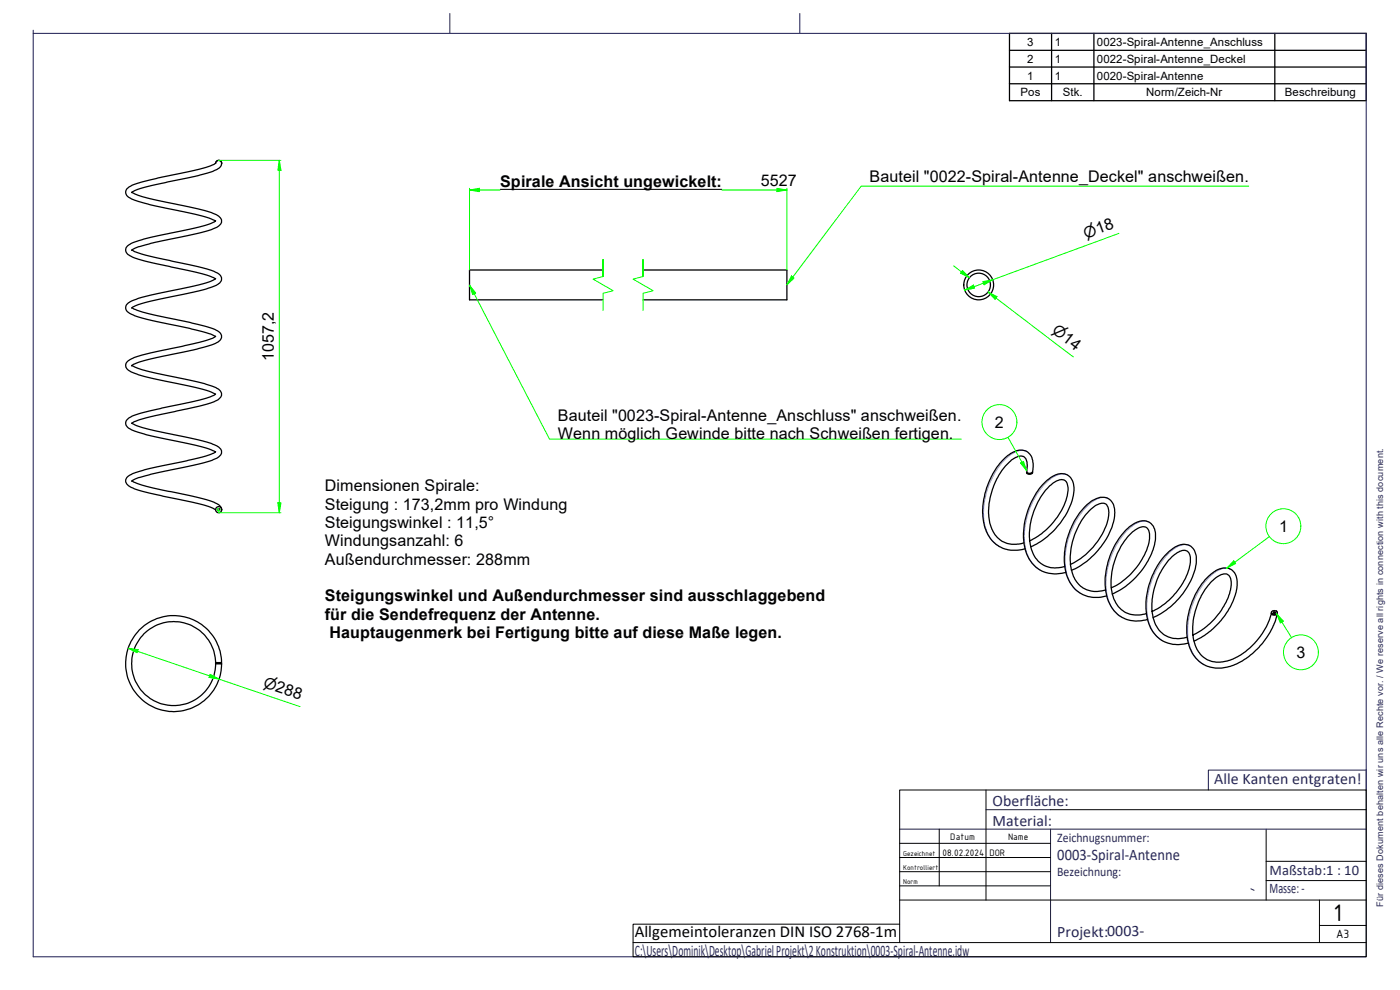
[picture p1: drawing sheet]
<svg xmlns="http://www.w3.org/2000/svg" width="420mm" height="297mm" viewBox="0 0 420 297" stroke-linecap="round" stroke-linejoin="round" font-family="sans-serif">
<!-- layer: AM_0 -->
<g fill="none" stroke="#000" stroke-width=".38">
<path d="M39.6 57.7l.5 .3a80.8 80.8 0 0 0 15.8 3.9l2.9 .6a14.7 14.7 0 0 1 7.4 2.9 1.77 1.77 0 0 1-1 2.7 79.5 79.5 0 0 1-15.9 4l-4 .9a16.6 16.6 0 0 0-5.7 2l-.1 .1M66.5 49l-.1 .6a7 7 0 0 1-4.9 2.5l-15.5 3.4a17.2 17.2 0 0 0-6.4 2.2l-.1 .1M66.5 49a.92 .92 0 0 0-.8-.9 .92 .92 0 0 0-1 .9h-.1a33.3 33.3 0 0 1-10.3 3l-9.2 2a14.1 14.1 0 0 0-7.1 2.8 1.84 1.84 0 0 0 1.2 2.7l2.3 .9 3.9 1.1 13.8 2.9a16.1 16.1 0 0 1 5.4 1.9M39.6 75a30.5 30.5 0 0 0 10.1 2.9l9.7 2.1a14.8 14.8 0 0 1 6.8 2.7 1.75 1.75 0 0 1-1 2.7l-3.2 1.3-2.4 .6-15.3 3.3a10.6 10.6 0 0 0-4.8 1.8M64.7 66.2l-.1 .1a12.9 12.9 0 0 1-5.7 2l-14.3 3.1a14.1 14.1 0 0 0-6.6 2.8 1.84 1.84 0 0 0 1.2 2.6l2.3 1 2.8 .7 16.4 3.7 2.1 .6 1.8 .9M39.6 92.3l1.5 .8 2.9 .9 15.4 3.3a14.8 14.8 0 0 1 6.8 2.7 1.77 1.77 0 0 1-1 2.7l-1.9 .9-4.2 1.2-13.3 2.8a16.7 16.7 0 0 0-6.3 2.1v.1M64.7 83.6a12.1 12.1 0 0 1-5.8 2l-13.2 2.8a19.4 19.4 0 0 0-7.5 2.8 1.82 1.82 0 0 0 1 3l1.2 .5 3.9 1.2 15.4 3.3a13.7 13.7 0 0 1 4.9 1.8M181 81h-40.1v9h40.1M193 81h43.2v9h-43.2M39.6 109.7l.5 .2a80.8 80.8 0 0 0 15.8 3.9l4 .9a13.5 13.5 0 0 1 6.3 2.6 1.77 1.77 0 0 1-1 2.8 70.1 70.1 0 0 1-14 3.6l-5.4 1.2a17.5 17.5 0 0 0-6.3 2.1M64.7 118.2l-1.7 .9-3 .9-14.3 3.1a17 17 0 0 0-7.5 2.8 1.77 1.77 0 0 0 1 2.9l5.1 1.7 14.9 3.2a16.1 16.1 0 0 1 5.4 1.9M64.7 100.9a21.2 21.2 0 0 1-8 2.5l-11.6 2.5a14.1 14.1 0 0 0-7.1 2.9 1.91 1.91 0 0 0 1.2 2.7l2.3 .9 2.8 .8 14.9 3.2a16.1 16.1 0 0 1 5.4 1.9"/>
<path d="M39.6 127a41.3 41.3 0 0 0 12 3.3l7.2 1.5a16.7 16.7 0 0 1 7.2 2.7 1.75 1.75 0 0 1-.8 2.9 76.8 76.8 0 0 1-15.2 3.9l-5.2 1.2a11.9 11.9 0 0 0-5.3 1.9M64.7 135.5a10.8 10.8 0 0 1-5.3 2l-14.5 3.1a15.6 15.6 0 0 0-6.9 2.7 1.93 1.93 0 0 0 1.4 2.9l2.1 .9 3.3 .8 12.9 2.8a17.4 17.4 0 0 1 7 2.3M39.6 144.3a38.7 38.7 0 0 0 12.2 3.3l7.1 1.5a15.1 15.1 0 0 1 7.2 2.8l.4 1.1M308.1 141.5a.96 .96 0 0 0 .8 .8 .96 .96 0 0 0 1-.4v-.3M309.9 141.6l-.1 .1a1 1 0 0 1-1.4 .2 1 1 0 0 1-.2-1.4 3.1 3.1 0 0 0-1.2-3.5 5.2 5.2 0 0 0-4.7 2.3 21 21 0 0 0-5.1 18 7.4 7.4 0 0 0 10.1 5.6M309.9 141.6a5.5 5.5 0 0 0-2.1-6.3 6.4 6.4 0 0 0-6.3 2.2 22.5 22.5 0 0 0-5.8 21 9.3 9.3 0 0 0 12 6.1M309.1 162.2a21 21 0 0 0 11.4-14.7v-.4a2.64 2.64 0 0 0-1.5-3.2 5.6 5.6 0 0 0-4.5 2.5 20.6 20.6 0 0 0-4.9 18.5 7.5 7.5 0 0 0 9.9 5.1M309.3 164.1a22.4 22.4 0 0 0 13-16.9 4.4 4.4 0 0 0-2.5-4.9 6.1 6.1 0 0 0-5.8 2 22.8 22.8 0 0 0-6.3 20.7 9.3 9.3 0 0 0 12.2 6.8M321.2 169.3a20.8 20.8 0 0 0 11.5-14.8v-.3a2.51 2.51 0 0 0-1.6-3.2 6.3 6.3 0 0 0-4.7 2.8 20.5 20.5 0 0 0-4.6 18.1 7.5 7.5 0 0 0 10 5.1M321.6 171.1a22.5 22.5 0 0 0 12.9-16.4v-.5a4.3 4.3 0 0 0-2.5-4.9 7 7 0 0 0-6.5 2.8 22.3 22.3 0 0 0-5.3 20.6 9.2 9.2 0 0 0 11.9 6.1M333.5 176.4a20.9 20.9 0 0 0 11.5-14.7v-.5a2.51 2.51 0 0 0-1.7-3.2 8.5 8.5 0 0 0-6 4.5 20.4 20.4 0 0 0-3.1 17 7.4 7.4 0 0 0 9.8 4.6M333.8 178.2a22.7 22.7 0 0 0 13-16.4 5 5 0 0 0-2-5.2 5.1 5.1 0 0 0-5.5 1.2 22.2 22.2 0 0 0-6.9 22 9.1 9.1 0 0 0 12 6.1"/>
<path d="M64.7 199.1h1.8v.3M64.7 199.1v-.3h1.8v.3M64.7 199.1h1.8M66.5 198.8a14.4 14.4 0 0 0-20.6-12.6 14.4 14.4 0 0 0-3.1 24 14.4 14.4 0 0 0 23.1-7l.5-2 .1-2.1M345.8 183.4a20.9 20.9 0 0 0 11.5-14.7v-.4a2.42 2.42 0 0 0-1.7-3.2 6.6 6.6 0 0 0-4.8 2.8 21.4 21.4 0 0 0-4.7 17.7 7.6 7.6 0 0 0 10.2 5.6M346.1 185.3a22.4 22.4 0 0 0 12.9-16.5 4.6 4.6 0 0 0-2.1-5.2 5.4 5.4 0 0 0-5.7 1.6 22.6 22.6 0 0 0-6.7 21 9.2 9.2 0 0 0 12.1 6.8M381.6 183.8a.95 .95 0 0 0 .8 .7 .95 .95 0 0 0 .9-.5M381.6 183.9l-.5 1.5a20.8 20.8 0 0 1-13 13 7.6 7.6 0 0 1-9.9-6.5l-.1-1.1a20.5 20.5 0 0 1 7.3-17.8 2.45 2.45 0 0 1 3.7 0 7.8 7.8 0 0 1-.5 6.4l-1 1.9a21.6 21.6 0 0 1-9.6 9.2M381.6 183.5l1-.3a.56 .56 0 0 1 .7 .6 .56 .56 0 0 1-.8 .5h-.2a.59 .59 0 0 1-.7-.8zM382.2 183.9v-.3l.6 .1-.3 .2h-.3h.5M383.3 184a22.6 22.6 0 0 1-14.5 16 9.3 9.3 0 0 1-12.2-7.5 22 22 0 0 1 7.8-20.9 4.2 4.2 0 0 1 6.2 .5 10.6 10.6 0 0 1-1 9.1l-.1 .3a23.9 23.9 0 0 1-11.2 10.8M383.3 183.8v.2"/>
<circle cx="293.7" cy="85.5" r="3.5"/>
<circle cx="293.7" cy="85.5" r="4.5"/>
<circle cx="65.6" cy="152.9" r=".92"/>
<circle cx="65.6" cy="152.9" r=".35"/>
<circle cx="52.1" cy="199.1" r="12.6"/>
</g>
<!-- layer: AM_4 -->
<path d="M181 83v-5.2v5.2l-3 .7 6 3.5-3 .8v5.1M193 83v-5.2v5.2l-3 .7 6 3.5-3 .8v5.1M65.6 152.5a.41 .41 0 0 0-.4 .5 .41 .41 0 0 0 .5 .3 .41 .41 0 0 0 .3-.4" fill="none" stroke="#0f0" stroke-width=".3"/>
<!-- layer: AM_TANG -->
<path d="M308.2 135.5a4.5 4.5 0 0 0-4.9 .9 22.9 22.9 0 0 0-7.7 21.3 9 9 0 0 0 4.3 6.2M320.4 142.5a5.5 5.5 0 0 0-6.1 2 23 23 0 0 0-6.5 20.3 9.5 9.5 0 0 0 4.3 6.3M332.7 149.6a4.7 4.7 0 0 0-4.9 1 22.7 22.7 0 0 0-7.6 21.9 9.7 9.7 0 0 0 4.2 5.6M344.9 156.7a4.4 4.4 0 0 0-4.9 1 22.8 22.8 0 0 0-7.5 21.8 9.2 9.2 0 0 0 4.1 5.7M357.1 163.8a5.2 5.2 0 0 0-5.6 1.5 23 23 0 0 0-6.8 21.3 9.7 9.7 0 0 0 4.2 5.7M369.4 170.9a4.4 4.4 0 0 0-4.8 .9 22.7 22.7 0 0 0-7.6 21.9l.2 .5a9.3 9.3 0 0 0 3.9 5.1" fill="none" stroke="#8080ff" stroke-width=".3"/>
<!-- layer: AM_6 -->
<path d="M303 15.1h107M315.6 10v20.2M328.3 10v20.2M382.6 10v20.2M303 25.1h107v-15.1h-107v20.2h107v-5.1M303 20.1h107" fill="none" stroke="#000" stroke-width=".38"/>
<path d="M10 10h400v277.1h-400zM10 9.1v.9M135 4v6M240 4v6M410 231.1h-47.4v5.9M410 231v6M270 248.8h140M295.9 242.9h19.4M315.3 248.8v34M375.4 266.7l1 .4" fill="none" stroke="#262659" stroke-width=".32"/>
<!-- layer: AM_0 -->
<path d="M380 258.4h30M380 248.8v21.3M270 277.3h-80v9.8h80M380 264.2h30M190 282.8h80" fill="none" stroke="#000" stroke-width=".3"/>
<!-- layer: Schriftkopf -->
<path d="M295.9 237v33.1M270 253h45.3M270 257.3h45.3M281.9 248.8v17M315.3 242.9h94.7M270 261.5h45.3M270 265.8h45.3M270 270.1h140M396 277.7h14M396 270.1v12.7M410 282.8h-140v-45.8h140v50.1h-140" fill="none" stroke="#000" stroke-width=".3"/>
<!-- layer: AM_6 -->
<path d="M150.1 56.8h66.6" fill="none" stroke="#000" stroke-width=".32"/>
<!-- layer: AM_5 -->
<path d="M140.9 85.5l1.4 2.6" fill="none" stroke="#0f0" stroke-width=".3"/>
<path d="M140.9 85.5l1.8 2.4-.8 .5z" fill-rule="evenodd" fill="#0f0"/>
<path d="M140.9 85.5l1.8 2.4-.8 .5zM142.3 88.1l22.6 43.6h123.6M237.9 83.1l-1.7 2.4" fill="none" stroke="#0f0" stroke-width=".3"/>
<path d="M237.6 82.8l.7 .6-2.1 2.1z" fill-rule="evenodd" fill="#0f0"/>
<path d="M140.9 57h3M374.8 55.9h-116.4l-20.5 27.2M237.6 82.8l.7 .6-2.1 2.1z" fill="none" stroke="#0f0" stroke-width=".3"/>
<path d="M140.9 57l3-.5v1z" fill-rule="evenodd" fill="#0f0"/>
<path d="M140.9 57l3-.5v1zM233.2 57h3" fill="none" stroke="#0f0" stroke-width=".3"/>
<path d="M233.2 56.5l3 .5-3 .5z" fill-rule="evenodd" fill="#0f0"/>
<path d="M140.9 56.5v24.5M143.9 57h6.2M216.7 57h16.5M233.2 56.5l3 .5-3 .5zM236.2 56.5v24.5M297.9 83.9l-2.8 1" fill="none" stroke="#0f0" stroke-width=".3"/>
<path d="M295 84.5l2.9-.6-2.6 1.6z" fill-rule="evenodd" fill="#0f0"/>
<path d="M292.4 86l-2.9 1M295 84.5l2.9-.6-2.6 1.6z" fill="none" stroke="#0f0" stroke-width=".3"/>
<path d="M289.5 87l2.7-1.5 .3 1z" fill-rule="evenodd" fill="#0f0"/>
<path d="M335.8 70l-37.9 13.9M289.5 87l2.7-1.5 .3 1zM295.1 84.9l-2.7 1.1M296.5 87.6l2.4 1.9" fill="none" stroke="#0f0" stroke-width=".3"/>
<path d="M296.5 87.6l2.7 1.4-.6 .8z" fill-rule="evenodd" fill="#0f0"/>
<path d="M288.5 81.6l2.5 1.8M296.5 87.6l2.7 1.4-.6 .8z" fill="none" stroke="#0f0" stroke-width=".3"/>
<path d="M288.9 81.1l2.1 2.3-2.7-1.4z" fill-rule="evenodd" fill="#0f0"/>
<path d="M286.2 79.7l2.3 1.9M288.9 81.1l2.1 2.3-2.7-1.4zM296.5 87.6l25.6 19.5M306.7 138.7l1.5 2.6" fill="none" stroke="#0f0" stroke-width=".3"/>
<path d="M306.3 138.9l.8-.4 1.1 2.8z" fill-rule="evenodd" fill="#0f0"/>
<g fill="none" stroke="#0f0" stroke-width=".3">
<path d="M302.5 131.2l4.2 7.5M306.3 138.9l.8-.4 1.1 2.8zM383.1 184.1l1.6 2.5"/>
<circle cx="299.9" cy="126.6" r="5.2"/>
</g>
<path d="M383.1 184.1l2 2.3-.9 .5z" fill-rule="evenodd" fill="#0f0"/>
<g fill="none" stroke="#0f0" stroke-width=".3">
<path d="M83.8 48.1v3M383.1 184.1l2 2.3-.9 .5zM384.7 186.6l2.9 4.7"/>
<circle cx="390.4" cy="195.7" r="5.2"/>
</g>
<path d="M83.8 48.1l.5 3h-.9z" fill-rule="evenodd" fill="#0f0"/>
<path d="M83.8 48.1l.5 3h-.9zM83.8 150.9v2.9" fill="none" stroke="#0f0" stroke-width=".3"/>
<path d="M83.4 150.9h.9l-.5 2.9z" fill-rule="evenodd" fill="#0f0"/>
<path d="M65.6 48.1h18.7M83.8 51.1v99.8M65.6 153.8h18.7M83.4 150.9h.9l-.5 2.9zM62.9 202.8l2.8 1" fill="none" stroke="#0f0" stroke-width=".3"/>
<path d="M63.1 202.3l2.6 1.5-3-.6z" fill-rule="evenodd" fill="#0f0"/>
<path d="M38.5 194.5l2.8 .9M63.1 202.3l2.6 1.5-3-.6z" fill="none" stroke="#0f0" stroke-width=".3"/>
<path d="M38.5 194.5l3 .4-.4 1z" fill-rule="evenodd" fill="#0f0"/>
<path d="M370.6 168.7l-2.4 1.8M38.5 194.5l3 .4-.4 1zM41.3 195.4l21.6 7.4M65.7 203.8l24.3 8.2" fill="none" stroke="#0f0" stroke-width=".3"/>
<path d="M370.3 168.3l.5 .8-2.6 1.4z" fill-rule="evenodd" fill="#0f0"/>
<g fill="none" stroke="#0f0" stroke-width=".3">
<path d="M370.3 168.3l.5 .8-2.6 1.4zM381 161l-10.4 7.7"/>
<circle cx="385.2" cy="157.9" r="5.2"/>
</g>
<text font-size="7.7" x="400.2" y="276.3">1</text>
<text font-size="5" x="190.5" y="281.2">Allgemeintoleranzen DIN ISO 2768-1m</text>
<g font-size="4.8">
<text x="150.1" y="56.1">Spirale Ansicht ungewickelt:</text>
<text x="228.3" y="55.9">5527</text>
<text x="261" y="54.6">Bauteil &quot;0022-Spiral-Antenne_Deckel&quot; anschweißen.</text>
<text x="82.2" y="108.4" transform="rotate(-90 82.2 108.4)">1057,2</text>
<text x="167.4" y="126.3">Bauteil &quot;0023-Spiral-Antenne_Anschluss&quot; anschweißen.</text>
<text x="167.4" y="131.7">Wenn möglich Gewinde bitte nach Schweißen fertigen.</text>
<text x="298.6" y="128.4">2</text>
<text x="97.5" y="147.4">Dimensionen Spirale:</text>
<text x="97.5" y="152.9">Steigung : 173,2mm pro Windung</text>
<text x="97.5" y="158.4">Steigungswinkel : 11,5°</text>
<text x="383.9" y="159.6">1</text>
<text x="97.5" y="163.9">Windungsanzahl: 6</text>
<text x="97.5" y="169.4">Außendurchmesser: 288mm</text>
<text x="97.5" y="180.4">Steigungswinkel und Außendurchmesser sind ausschlaggebend</text>
<text x="97.5" y="185.9">für die Sendefrequenz der Antenne.</text>
<text x="98.9" y="191.4">Hauptaugenmerk bei Fertigung bitte auf diese Maße legen.</text>
<text x="389.1" y="197.5">3</text>
</g>
<g font-size="4.8" fill="#262659">
<text x="364.4" y="235.3">Alle Kanten entgraten!</text>
<text x="297.9" y="241.8">Oberfläche:</text>
<text x="297.9" y="247.7">Material:</text>
<text x="317.3" y="257.9">0003-Spiral-Antenne</text>
<text x="317.3" y="281">Projekt:0003-</text>
<text x="190.5" y="286.7">C:\Users\Dominik\Desktop\GabrielProjekt\2Konstruktion\0003-Spiral-Antenne.idw</text>
</g>
<g font-size="4.6">
<text x="325.9" y="71.6" transform="rotate(-20 325.9 71.6)">⌀18</text>
<text x="315.5" y="99.7" transform="rotate(37 315.5 99.7)">⌀14</text>
<text x="78.7" y="206.2" transform="rotate(19 78.7 206.2)">⌀288</text>
</g>
<g font-size="4.4" fill="#262659">
<text x="381" y="262.4">Maßstab:1 : 10</text>
<text x="381" y="268">Masse:-</text>
</g>
<g font-size="3.9" fill="#262659">
<text x="317.3" y="252.7">Zeichnugsnummer:</text>
<text x="317.3" y="262.7">Bezeichnung:</text>
</g>
<text font-size="3.9" x="401" y="281.5">A3</text>
<g font-size="3.4">
<text x="308.3" y="13.8">3</text>
<text x="316.5" y="13.8">1</text>
<text x="329.2" y="13.8">0023-Spiral-Antenne_Anschluss</text>
<text x="308.3" y="18.8">2</text>
<text x="308.3" y="23.9">1</text>
<text x="316.5" y="18.8">1</text>
<text x="316.5" y="23.9">1</text>
<text x="329.2" y="18.8">0022-Spiral-Antenne_Deckel</text>
<text x="329.2" y="23.9">0020-Spiral-Antenne</text>
<text x="306.3" y="28.9">Pos</text>
<text x="319" y="28.9">Stk.</text>
<text x="344" y="28.9">Norm/Zeich-Nr</text>
<text x="385.6" y="28.9">Beschreibung</text>
</g>
<g font-size="3">
<text x="282.9" y="256.7">08.02.2024</text>
<text x="285.2" y="252">Datum</text>
<text x="296.9" y="256.7">DOR</text>
<text x="302.5" y="252">Name</text>
</g>
<text font-size="2.7" fill="#262659" x="415.1" y="272" transform="rotate(-90 415.1 272)">Für dieses Dokument behalten wir uns alle Rechte vor. / We reserve all rights in connection with this document.</text>
<g font-size="2.3">
<text x="271" y="256.7">Gezeichnet</text>
<text x="271" y="260.9">Kontrolliert</text>
<text x="271" y="265.2">Norm</text>
</g>
</svg>
